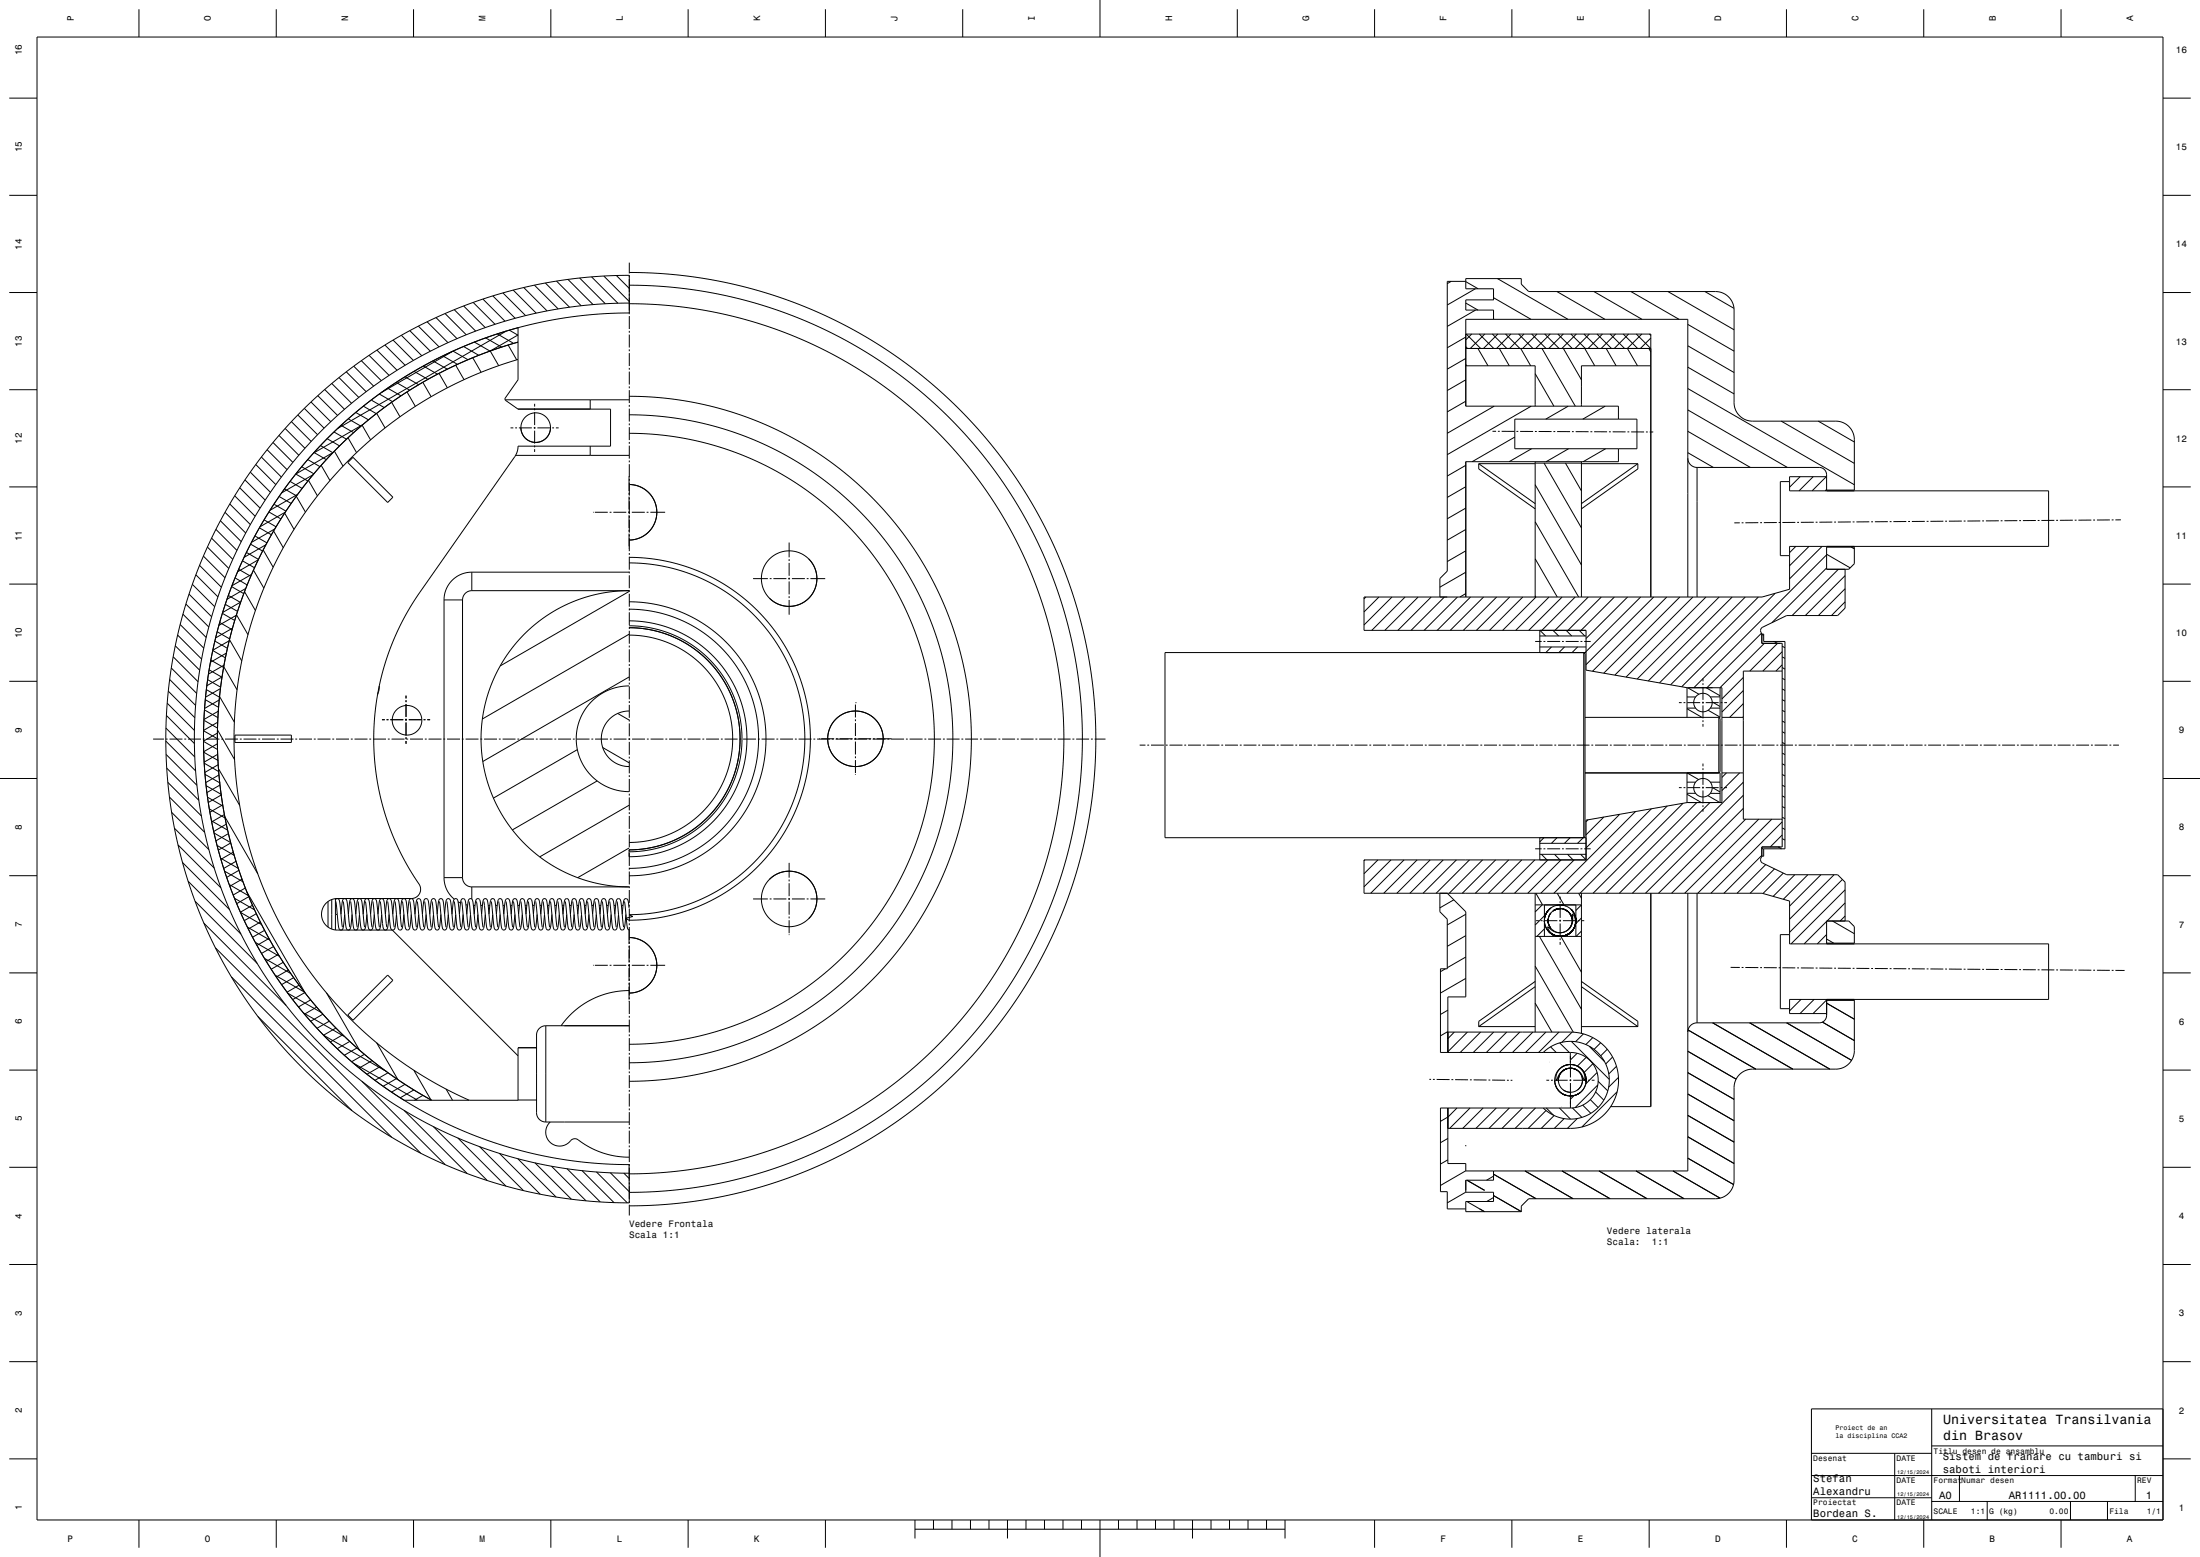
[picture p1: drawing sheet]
<svg xmlns="http://www.w3.org/2000/svg" width="1189mm" height="841mm" viewBox="0 0 1189 841" stroke-linecap="round" stroke-linejoin="round" font-family="sans-serif">
<g fill="none" stroke="#000" stroke-width=".54">
<path d="M75 5v15M149 5v15M223 5v15M298 5v15M372 5v15M446 5v15M520 5v15M595 0v20M669 5v15M743 5v15M817 5v15M891 5v15"/>
<path d="M965 5v15M1040 5v15M1114 5v15M20 20h1149v801h-1149zM5 53h15M1169 53h15M5 106h15M1169 106h15M5 158h15M266 160l12 12M272 158l12 12M277 157l13 12"/>
<path d="M283 155l13 13M289 154l13 13M295 153l13 13M301 152l13 13M307 151l14 14M313 150l14 14M320 150l14 14M326 149l14 14M333 149l7 7M340 154l23 1 25 4 23 6 23 8 21 10 21 12 20 15 17 15 16 18 14 19 13 21 10 22 8 23 6 23 4 23 1 24-1 24-4 24-5 24-8 22-11 22-12 21-15 20-16 17-18 17-19 14-21 12-21 10-23 8-23 6-25 4-23 1M340 149h.1M340 149l-25 1-24 4-24 6-24 8-22 11-20 12-19 14-19 17-16 18-15 20-13 21-10 22-9 24-6 24-3 23-1 24 1 25 3 24 6 23 8 24 11 23 12 20 15 20 16 19 19 16 19 15 21 13 23 11 24 8 24 6 24 4 24 1"/>
<path d="M340 147l24 1 25 4 25 6 22 8 23 11 21 12 19 15 19 17 16 17 15 20 13 21 11 23 8 24 6 23 4 24 1 25-1 25-3 24-6 24-8 23-11 24-13 20-15 21-16 18-18 16-20 15-21 13-23 11-23 8-25 7-24 3-25 1M340 149v15M340 142v6M340 149v1M340 151v7M340 159v1M784 152l-2 1M792 152l7 4M792 152h-10v156l-4 4v10M797 156l-15 9M809 150l38 22M841 157l26 15"/>
<path d="M861 157l26 15M881 157l26 15M901 157l36 21M921 157l16 10M1169 158h15M221 179l12 11M226 176l11 11M231 174l11 11M236 172l11 11M241 169l11 12M246 167l11 12M251 165l11 12"/>
<path d="M256 163l12 12M261 162l12 11M274 179l-91 52M275 178l5 3M340 169l-22 1-23 3-22 6-22 8-20 10-19 11-19 14-16 15-15 17-14 18-11 19-10 21-7 21-6 22-3 22-1 23 1 21 3 23 6 21 7 21 10 21 11 19 13 18 15 16 16 15 17 13 18 12 19 9 24 9 22 6 24 4 24 1v5M340 164l22 1 24 4 22 5 22 8 20 9 21 13 18 13 17 16 15 16 14 19 12 20 10 21 7 20 6 23 4 23 1 23-1 23-3 23-6 23-8 22-10 21-12 20-13 18-16 17-17 16-18 13-20 12-21 10-22 8-22 6-23 3-23 1M340 164l-23 1-23 3-23 6-21 8-20 9-20 12-19 14-17 15-16 17-13 19-12 19-10 21-7 21-6 22-4 23-1 24 1 23 3 23 6 22 8 22 10 21 11 20 14 19 16 17 17 15 18 14 20 12 21 10 21 7 23 6 22 3 24 2M340 164v5M340 161v7M340 169v1M340 171v7M340 179v1"/>
<path d="M792 164l7 3M797 167l-15 9M807 162h.1M807 161l20 11M807 172v-5h-15v-5h15v-6h-15v-6h30v3l4 4h101l5 2 3 3 2 4v52l1 3 2 3 3 3h3l47 1 5 1 3 4 1 4v28h-15M912 175l25 15M191 198l11 11M195 195l11 11M199 192l11 11M204 189l11 11M208 186l11 11M212 184l11 11"/>
<path d="M217 181l11 11M229 198l7 4M234 195l8 4M239 192l8 5M246 197l5 8M250 187l9 5M253 194l-8-4-39 22M255 193l5 8M256 185l9 5M262 182l9 5M269 180l8 5M275 186l4 8"/>
<path d="M280 185l-16 5-15 6-15 8-14 8-13 9-12 10-13 11-11 12-10 13-9 14-9 14-7 15-6 15-5 15-3 17-3 16-1 16v17l1 17 2 16 3 15 5 17 6 15 7 16 9 14 9 14 10 13 11 12 12 11 13 11 13 9 14 8M280 194l-15 5-16 7-14 7-14 9-13 9-12 11-12 11-11 12-10 14-8 14-8 14-6 15-5 16-4 15-3 15-2 17-1 17 1 16 2 16 4 16 4 16 6 15 7 15 7 14 9 13 10 13 11 12 12 11 13 11 13 9 14 8 15 7M280 181l-15 9 5 8M340 181v7M340 189v1M340 191v7M340 199v1M792 187l1 1M792 194l-10 5M792 182l-10 6M792 197l1 1M792 180h100v142"/>
<path d="M792 198h38v21M792 180l8 8M795 180l-3 4M799 188l5 10M800 180l7 8M802 180l-7 8M807 180l7 8M810 180l-8 8M810 188l6 10M814 180l7 8M817 180l-8 8M821 180l7 8"/>
<path d="M822 188l5 10M824 180l-8 8M828 180l8 8M831 180l-8 8M833 188l18 31M835 180l8 8M838 180l-8 8M842 180l8 8M845 180l-8 8M845 188l10 17M849 180l8 8M852 180l-8 8"/>
<path d="M856 180l8 8M856 188l6 10M859 180l-8 8M863 180l8 8M866 180l-8 8M868 188l5 10M870 180l8 8M873 180l-8 8M877 180l8 8M880 188l5 10M880 180l-8 8M884 180l8 8h-100"/>
<path d="M887 180l-8 8M891 188l1 2M891 180l1 1M892 183l-5 5M892 198h-37v21M912 187l25 14M912 198l25 15M5 211h15M168 217l11 11M172 214l10 10M176 210l10 11M179 207l11 11"/>
<path d="M183 204l11 11M187 201l11 11M196 219l7 4M201 216l7 4M205 213l7 4M210 210l7 4M212 217l4 8M214 207l7 4M219 204l7 4M220 212l4 7M224 201l7 4M229 206l4 8"/>
<path d="M237 202l5 7M273 216h67M289 218v2M319 216v5M340 214l17 1 19 3 18 4 17 6 16 8 16 9 15 11 13 12 12 13 10 15 10 15 8 17 6 17 4 18 3 17 1 18-1 18-2 19-5 17-6 18-8 17-9 15-11 15-12 13-14 12-14 11-16 9-16 8-18 6-17 5-19 2-17 1M340 201v7M340 209v1M340 211v7M340 219v1M792 217l-10 5M792 205l-10 6M808 219l-26 15"/>
<path d="M828 219l-46 27M830 202l10 17M848 219l-13 7M868 219l-13 7M912 210l90 52M1169 211h15M148 239l10 11M151 235l11 11M154 231l11 11M158 228l10 10M161 224l11 11M164 221l11 10"/>
<path d="M177 237l7 4M181 233l6 4M184 230l7 4M188 236l5 8M188 226l7 4M192 223l7 4M196 230l4 8M196 229l-27 16M204 223l4 8M276 231h1M278 231h1M280 231h7"/>
<path d="M288 231h1M289 221v1M289 223v7M289 231v1M289 233v7M290 231h7M298 231l-1 3-2 3-2 1-3 1-3-1-3-1-2-3v-3M298 231h1M300 231h2M340 224l16 1 18 2 16 4 17 6 16 8 14 8 13 10 13 12 12 12 10 14 9 15 7 15 6 17 4 16 3 17 1 17-1 17-2 17-4 17-6 16-7 15-9 15-10 14-12 13-12 12-14 10-15 9-16 8-16 5-17 5-17 2-17 1M340 234l15 1 17 2 16 4 15 6 15 7 13 8 13 9 12 11 11 12 10 13 8 14 7 15 6 15 4 16 2 15 1 17-1 16-2 16-4 16-5 14-7 15-9 14-9 13-11 12-12 11-13 10-14 8-14 7-16 6-15 4-16 2-17 1M340 221v7"/>
<path d="M340 229v1M340 231v7M340 239v1M807 233h2M810 233h1M812 233h7M819 236l-23 13M819 226h66v16h-66zM820 233h1M822 233h7M830 233h1M832 233h7"/>
<path d="M840 233h1M842 233h7M850 233h1M852 233h7M860 233h1M862 233h7M870 233h1M872 233h7M875 226v-7h-83v-47h120v150M880 233h1M882 233h7M890 233h1"/>
<path d="M892 233h2M912 221l54 31M912 233l34 19M963 227l39 23M983 227l19 12M132 259l11 11M135 255l11 11M138 251l11 11M141 247l11 11M144 243l11 11M160 256l6 4M163 252l7 4"/>
<path d="M166 248l7 4M167 259l5 9M169 256l-17 10M170 244l6 4M173 241l7 4M174 251l4 9M180 244l-20 12M181 244l4 8M191 247l21 22-2 2-22-21zM279 246h61M289 241v1M289 243v1"/>
<path d="M319 241v5M340 257v8M340 241v7M340 249v1M340 251v7M340 259v1M792 251l-10 6M799 250v3l31 22M799 250h31M799 250l31 22M828 242l-12 7M830 249v73"/>
<path d="M830 250h25M834 250l21 35M846 250l9 15M848 242l-12 7M855 249v73M855 250h30M868 242l-12 7M875 242v7h-83v73M885 250v3l-30 22M885 250l-30 22M912 247l2 4 3 1M912 245l14 7"/>
<path d="M917 252l67 1 2 1 1 1v10M917 252v70M973 257l-6 6M980 257l-8 8M987 257l-8 8M987 257h-20v8h140v30h-140v23l-15 4h-215v18h120v22l55 9M5 263h15M122 277l11 11M124 272l11 11M127 268l11 11M130 263l11 11M145 277l7 3"/>
<path d="M148 272l7 4M151 268l6 4M154 264l6 4M154 277l5 9M154 277l-13 8M157 260l6 4M160 268l5 9M161 267l-15 9M320 277h1M321 277h7M329 277h1M331 277h7"/>
<path d="M339 277h1M340 262l5 1 5 3 4 5 1 6-1 5-3 5-5 4-6 1M340 266v1M340 268v7M340 276v1M340 278v7M340 261v7M340 269v1M340 271v7M340 279v1M341 277h7M349 277h1"/>
<path d="M351 277h8M792 274l-10 6M792 263l-10 6M830 262l25 43M967 260h-5v40h5M987 264l-1 1M1169 263h15M112 295l12 12M114 291l12 11M117 286l11 11M119 281l11 12M133 298l7 4"/>
<path d="M135 294l7 4M138 290l6 3M140 285l7 4M142 297l6 9M143 281l6 4M144 294l-12 7M148 287l5 9M149 286l-13 7M340 286v1M340 288v7M340 296h.1M340 281v7"/>
<path d="M340 289v1M340 291v7M340 299v1M426 293v8M792 298l-10 5M792 286l-10 6M830 282l23 40M940 282h-3M942 282h-1M950 282h-7M952 282h-1M960 282h-7"/>
<path d="M962 282h-1M970 282h-7M971 295l-4 4M972 282h-1M978 295l-11 11M980 282h-7M982 282h-1M985 295l-18 18M987 300l-72 71M987 299l13 8M987 295v12h12l3-3v-8h-15M990 282h-7"/>
<path d="M992 282h-1M1000 282h-7M1001 296h1M1002 282h-1M1010 282h-7M1012 282h-1M1020 282h-7M1022 282h-1M1030 282h-7M1032 282h-1M1040 282h-7M1042 282h-1"/>
<path d="M1050 282h-7M1052 282h-1M1060 281l-7 1M1062 281h-1M1070 281h-7M1072 281h-1M1080 281h-7M1082 281h-1M1090 281h-7M1092 281h-1M1100 281h-7M1102 281h-1"/>
<path d="M1110 281h-7M1112 281h-1M1120 281h-7M1122 281h-1M1130 281h-7M1132 281h-1M1140 281h-7M1142 281h-1M1146 281h-3M5 315h15M104 316l12 12M106 310l12 12"/>
<path d="M108 305l12 12M110 300l12 12M125 317l7 4M127 312l7 4M129 308l6 3M131 303l7 4M132 320l6 10M133 318l-10 6M136 310l-11 6M137 308l6 10M140 302l-12 7M255 319h85l-16 2-7 2-8 2-7 4-7 4-12 9-9 12-8 14-4 15-2 16 1 15 5 16 3 7 5 7 10 12 11 9 7 5 7 3 16 5 15 1"/>
<path d="M255 309l-6 1-5 3-3 5-1 6M255 319l-4 2-1 3M255 309h85M255 309v10M340 301h9l10 2 9 2 10 4 8 4 9 5 7 5 7 7 7 7 5 7 5 9 4 8 4 10 2 9 2 10v9v9l-2 10-2 9-3 9-5 9-5 9-5 7-6 7-7 6-8 6-8 5-9 4-9 4-9 2-10 2h-10l-2-1 4-1-2-1h10l11-2 10-3 10-4 8-5 7-4 13-11 6-7 5-7 4-8 4-8 3-9 2-9 2-9v-9l-1-10-1-9-2-9-3-9-4-8-5-8-6-7-6-7-6-6-8-6-8-4-8-5-9-3-9-2-10-1-9-1M340 319l-70 41M340 301v7M340 309v1M340 311v7M340 319v1M407 313h8M416 313h1"/>
<path d="M418 313h7M426 313h1M426 302v1M426 304v7M426 312v1M426 314v7M428 313h7M436 313h1M437 302l3 5 1 6-1 5-3 5-5 3-6 2-5-2-5-3M438 313h8M792 309l-14 8M830 302l12 20"/>
<path d="M987 307l-29 29M994 307l-25 25M997 307v21l-4 4h-27l-14 7v2v1M997 318l-14 14M997 311l-21 21M1169 315h15M97 337l13 13M99 332l12 12M100 326l13 13M102 321l12 12M119 336l6 4M120 331l7 4"/>
<path d="M122 326l6 4M124 322l6 3M126 339l-9 6M128 332l-10 6M128 332l6 11M130 325l-10 6M240 324v150M240 324h10M250 324v150M340 325l14 1 14 4 13 7 11 9 9 12 7 13 5 13 1 15-1 14-4 14-7 12-9 12-12 10-13 6-13 5-15 1M340 329l13 1 14 4 12 7 10 9 9 10 7 12 4 13 1 14-1 13-4 14-7 12-8 10-11 9-12 7-13 4-14 1M340 335l12 1 12 4 11 6 10 8 8 9 6 11 3 12 2 13-2 12-3 12-6 11-8 10-9 8-11 6-12 3-13 2v-4l12-1 12-4 10-6 10-8 7-9 5-10 3-11 1-11-1-12-4-11-5-11-8-8-9-8-10-5-11-4-12-1"/>
<path d="M340 338l12 1 11 4 11 5 9 8 8 9 5 11 4 11 1 12-1 11-4 12-5 11-8 9-9 8-10 5-12 4-12 1M340 321v7M340 329v1M340 331v7M340 339v1M426 322v1M426 324v8M738 322l-1 1M745 322l-8 9M752 322l-15 16M759 322l-18 18M766 322l-18 18"/>
<path d="M774 322l-19 18M781 322l-18 18M788 322l-18 18M792 321l-3 1M795 322l-18 18M802 322l-18 18M809 322l-18 18M816 322l-18 18M823 322l-18 18M830 322h.1M830 322l-18 18M837 322l-18 18"/>
<path d="M844 322l-18 18M851 322l-18 18M858 322l-18 18M865 322l-18 18M873 322l-19 18M880 322l-23 23M887 322l-30 30M894 322l-37 37M901 322l-40 41M908 322l-41 42M915 322l-42 43M922 322l-43 44"/>
<path d="M929 322l-44 45M936 322l-45 46M943 322l-46 47M950 322l-47 48M959 320l-50 51M997 325l-7 7M94 355l13 13M95 349l13 13M96 343l13 13M114 357l7 4M115 351l7 4M116 346l7 4"/>
<path d="M118 341l6 4M121 359l-8 5M122 353l-8 5M124 346l-9 5M124 345l7 12M340 343l11 1 10 3 10 6 8 6 7 9 6 9 3 11 1 11-1 10-3 11-5 10-7 9-9 6-9 6-11 3-11 1M340 343l-79 45M340 341v7M340 349v1M340 351v7M340 359v1M830 346h3"/>
<path d="M832 349h25M832 344h25M834 346h1M835 344l-3-4v12M836 346h7M838 349l-3 3M839 340l3 4M844 346h1M846 349l-3 3M846 346h7M846 340l3 4M853 349l-3 3"/>
<path d="M854 340l2 4M854 346h1M856 352l1 1v99h-1zM856 346h4M857 352h-227v100h227M952 342l-30 29M952 343h1M952 342v5h11v110h-11v5M952 342h1v4h12v112h-12v4h-1M954 347l-24 24v16M959 346l2 1-15 15M963 359l-3 3"/>
<path d="M963 352l-10 10M963 349l2 1M963 355l2 1M5 368h15M90 380l15 15M91 373l14 15M92 367l14 14M93 361l13 14M111 378l7 4M112 372l7 5M112 367l7 4M113 362l7 4"/>
<path d="M118 378l-7 5M119 376l8 14M119 372l-8 5M120 366l-8 4M121 360l7 13M204 374h.1M204 374v1M205 371l-1 3M219 376v1M219 378v1M340 370l-5 1-6 2-5 2-4 4-4 4-2 5-2 6-1 5 1 6 1 5 3 5 4 4 4 4 5 2 5 2 6 1M340 366l-79 45"/>
<path d="M340 361v7M340 369v1M340 371v7M340 379v1M462 380h.1M907 380h2M910 380h1M912 380h7M912 371l6 4M916 376h-4M920 380h1M920 367v1"/>
<path d="M920 369v1M920 371v7M920 379v1M922 380h7M922 371l8 5M925 379l5 3M930 376h-6M930 380h1M932 380h1M942 373l-11 12M942 366l-11 12M963 361h2"/>
<path d="M963 366l2 1M963 372l2 1M963 378l2 1M963 362h-21v80h21M1169 368h15M83 399h6M90 399h1M90 393l15 16M90 386l15 16M92 399h7M100 399h1M102 399h7"/>
<path d="M110 399h1M110 395l8 4M110 389l8 4M111 384l7 4M112 399h7M118 396l-8 4M118 394l9 16M118 390l-8 5M118 384l-8 5M120 399h1M122 399h7M127 397h30v4h-30z"/>
<path d="M130 399h1M132 399h7M140 399h1M142 399h7M150 399h1M152 399h7M160 399h1M162 399h7M170 399h1M172 399h7M180 399h1M182 399h7"/>
<path d="M190 399h1M192 399h7M200 399h1M202 399h7M206 389h2M209 389h1M210 399h1M211 389h7M212 399h7M219 389h1M219 380v7M219 388v1"/>
<path d="M219 390v7M219 398v1M220 399h1M221 389h7M222 399h7M229 389h1M230 399h1M231 389h1M232 399h7M240 399h1M242 399h7M250 399h1"/>
<path d="M252 399h7M260 399h1M262 399h7M270 399h1M272 399h7M280 399h1M282 399h7M290 399h1M292 399h7M300 399h1M302 399h7M310 399h1"/>
<path d="M312 399h7M320 399h1M322 399h7M330 399h1M332 399h7M334 385l6 4M340 399h1M340 384l-6 1-4 3-4 5-1 6 1 6 3 5 5 3 6 1M340 381v7M340 389v1M340 391v7M340 399v1"/>
<path d="M342 399h7M350 399h1M352 399h7M360 399h1M362 399h7M370 399h1M372 399h7M380 399h1M382 399h7M390 399h1M392 399h7M400 399h1"/>
<path d="M402 399h7M410 399h1M412 399h7M420 399h1M422 399h7M430 399h1M432 399h7M440 399h1M442 399h7M443 399h.1M444 399h7M450 399h1"/>
<path d="M452 399h7M452 399h1M454 399h7M460 399h1M462 399h7M462 399h1M462 381v7M462 389v1M462 391v7M462 399v1M464 399h7M470 399h1"/>
<path d="M472 399h7M472 399h1M474 399h8M480 399h1M482 399h7M490 399h1M492 399h7M500 399h1M502 399h7M510 399h1M512 399h7M520 399h1"/>
<path d="M522 399h7M530 399h1M532 399h7M540 399h1M542 399h7M550 399h1M552 399h7M560 399h1M562 399h7M570 399h1M572 399h7M580 399h1"/>
<path d="M582 399h7M590 399h1M592 399h5M857 387h73M912 383l8 4M912 387v-16h19v62h-19l-55 10v21M912 382h4M920 381v7M920 389v1M920 391v2M923 384l7 3M924 382h6"/>
<path d="M929 387l1 1v29h-1zM931 387h11M942 380l-7 7M942 387h.1M963 395l2 1M963 384l2 1M963 389l2 1M90 400l16 16M90 408l16 16M90 415l17 17M110 406l8 5M110 401l8 4"/>
<path d="M110 412l8 5M111 418l8 5M118 402l-8 4M118 407l-8 5M118 413l-7 4M118 415l12 20M118 419l-7 4M219 400v2M312 405l-45 26M326 404l14 8M340 401v7M340 409v1"/>
<path d="M340 411v7M340 419v1M462 401v7M462 409v1M462 411v7M462 418v1M616 402h3M620 402h1M622 402h7M630 402h1M632 402h7M640 402h1"/>
<path d="M642 402h7M650 402h1M652 402h7M660 402h1M662 402h7M670 402h1M672 402h7M680 402h1M682 402h7M690 402h1M692 402h7M700 402h1"/>
<path d="M702 402h7M710 402h1M712 402h7M720 402h1M722 402h7M730 402h1M732 402h7M740 402h1M742 402h7M750 402h1M752 402h7M760 402h1"/>
<path d="M762 402h7M770 402h1M772 402h7M780 402h1M782 402h7M790 402h1M792 402h7M800 402h1M802 402h7M810 402h1M812 402h7M820 402h1"/>
<path d="M822 402h7M830 402h1M832 402h7M840 402h1M842 402h7M850 402h1M852 402h7M857 417h73v16M860 402h1M862 402h7M870 402h1M872 402h7"/>
<path d="M880 402h1M882 402h7M890 402h1M892 402h7M900 402h1M902 402h7M910 402h1M912 402h7M920 402h1M920 412v2M920 415v1M920 417v7"/>
<path d="M922 402h7M930 402h1M931 417h11M932 402h7M933 417l-2 3M940 402h1M940 417l-9 10M942 402h7M950 402h1M952 402h7M960 402h1M962 402h7"/>
<path d="M963 401l2 1M963 407l2 1M963 413h2M963 418l2 1M970 402h1M972 402h7M980 402h1M982 402h7M990 402h1M992 402h7M1000 402h1M1002 402h7"/>
<path d="M1010 402h1M1012 402h7M1020 402h1M1022 402h7M1030 402h1M1032 402h7M1040 402h1M1042 402h7M1050 402h1M1052 402h7M1060 402h1M1062 402h7"/>
<path d="M1070 402h1M1072 402h7M1080 402h1M1082 402h7M1090 402h1M1092 402h7M1100 402h1M1102 402h7M1110 402h1M1112 402h7M1120 402h1M1122 402h7"/>
<path d="M1130 402h1M1132 402h7M1140 402h1M1142 402h3M0 421h20M91 423l18 18M92 431l19 19M93 439l20 20M112 424l8 5M112 431l8 4M113 437l9 5M119 424l-7 4"/>
<path d="M120 429l-7 4M120 435l-7 4M121 440l-7 4M323 422l-46 26M340 435l-48 28M340 421v7M340 429v1M340 431v7M340 439v1M875 440l-18 18M884 438l-44 44M892 437l-45 45"/>
<path d="M901 435l-47 47M907 425h2M910 434l-49 48M910 425h1M912 429l8 4M912 422h4M912 428l4 1M912 425h7M917 433l-49 49M918 421l-6-4v16M920 425h1M920 425v1"/>
<path d="M920 427v7M920 435v1M920 437v1M922 425h7M923 430l6 3M924 433l-49 49M924 429h6M924 422h6M926 426l4 2M930 425h1M932 425h1M942 437l-46 45"/>
<path d="M942 430l-53 52M942 423l-60 59M963 424l2 1M963 430l2 1M963 436h2M1169 421h20M94 447l22 22M96 456l23 24M114 443l9 5M116 450l9 5M118 457l8 5M121 441l18 31"/>
<path d="M122 445l-6 4M123 450l-6 4M125 455l-7 4M340 458l-28 16M340 441v7M340 449v1M340 451v7M340 459v1M830 458h3M832 452v12M832 456h25M834 458h1"/>
<path d="M834 452l-2 3M836 458h7M841 452l-3 4M844 458h1M846 458h7M849 452l-3 4M854 458h1M856 452l-3 4M856 458h4M858 443l-1 1M867 441l-10 10M943 442l-40 40"/>
<path d="M950 442l-39 40M952 458l1 1M958 442l-40 40M961 457l2 1M963 453l2 1M963 447l2 1M963 444l-38 38M963 451l-6 6M963 441l2 1M5 473h15M99 466l25 25M102 476l28 29"/>
<path d="M119 464l10 5M122 471l9 5M124 478l10 6M126 460l-7 4M128 465l-7 4M129 470l-6 4M131 475l-7 4M133 480l-7 3M240 474l1 7 5 5M240 474h10M250 474l1 4 4 1M255 479v7"/>
<path d="M255 479h85M340 461v7M340 469v1M340 471v7M340 479v1M416 475l5-3 6-1 5 1 5 3 3 5 1 6-1 5-3 5M426 466v8M426 475v1M426 477v7M738 464l-1 1M745 464l-8 8M752 464l-15 15"/>
<path d="M759 464l-18 18M766 464l-18 18M773 464l-18 18M780 464l-18 18M787 464l-18 18M794 464l-18 18M801 464l-18 18M808 464l-18 18M815 464l-18 18M822 464l-18 18M830 464l-19 18M832 461h25"/>
<path d="M833 461l3 3M837 464l-18 18M840 461l3 3M844 464l-18 18M847 461l3 3M851 464l-18 18M854 461l3 3M857 464h-120v18h215l15 5v23h140v30h-140v7h20M952 462v2v2l14 6h27l4 4v21M952 462l-20 20M954 467l-15 15M959 469l-13 13"/>
<path d="M964 472l-11 11M970 472l-12 12M977 472l-13 14M984 472l-17 17M991 472l-24 25M996 475l-29 29M1169 473h15M105 487l34 33M110 499l45 44M127 485l11 6M133 482l32 55M134 484l-6 4"/>
<path d="M136 489l-6 4 11 6M139 494l-7 3M141 498l-7 4M177 487v14M179 486v16M181 486a1.2 1.2 0 0 1 2-1 1.2 1.2 0 0 1 1 2v7M181 494h1M181 485v17M181 487l1 7M182 494h.1M182 494l1 7a1.3 1.3 0 0 0 1 1 1.3 1.3 0 0 0 2-1v-7M184 494l1 7"/>
<path d="M184 494l1-7a1.3 1.3 0 0 1 1-2 1.4 1.4 0 0 1 2 2v7M184 494h.1M185 487l1 7M186 494h.1M186 494l1 7a1.2 1.2 0 0 0 1 1 1.2 1.2 0 0 0 1-1l1-7M188 494l1 7M188 494l1-7a1.2 1.2 0 0 1 1-2 1.2 1.2 0 0 1 1 1l1 8M188 494h.1M189 487l1 7M190 494h.1M190 494l1 7a1.3 1.3 0 0 0 1 1 1.3 1.3 0 0 0 2-1v-7M192 494l1 7"/>
<path d="M192 494l1-7a1.2 1.2 0 0 1 1-2 1.2 1.2 0 0 1 1 2l1 7M192 494h.1M193 487l1 7M194 494h.1M194 494l1 7a1.3 1.3 0 0 0 1 1 1.3 1.3 0 0 0 2-1v-7M196 494l1 7M196 494l1-7a1.2 1.2 0 0 1 1-2 1.4 1.4 0 0 1 2 2v7M196 494h.1M197 487l1 7M198 494h.1M198 494l1 7a1.2 1.2 0 0 0 1 1 1.2 1.2 0 0 0 1-1l1-7M200 494l1 7"/>
<path d="M200 494l1-7a1.4 1.4 0 0 1 2-2 1.3 1.3 0 0 1 1 2v7M200 494h.1M201 487l1 7M202 494h.1M202 494l1 7a1.2 1.2 0 0 0 1 1 1.2 1.2 0 0 0 1-1l1-7M204 494l1 7M204 494l1-7a1.2 1.2 0 0 1 1-2 1.2 1.2 0 0 1 1 2l1 7M204 494h.1M205 487l1 7M206 494h.1M206 494l1 7a1.2 1.2 0 0 0 1 1 1.2 1.2 0 0 0 1-1l1-7M208 494l1 7"/>
<path d="M208 494l1-7a1.3 1.3 0 0 1 1-2 1.4 1.4 0 0 1 2 2v7M208 494h.1M209 487l1 7M210 494h.1M210 494l1 7a1.3 1.3 0 0 0 1 1 1.3 1.3 0 0 0 2-1v-7M212 494l1 7M212 494l1-7a1.3 1.3 0 0 1 1-2 1.4 1.4 0 0 1 2 2v7M212 494h.1M213 487l1 7M214 494h.1M214 494l1 7a1.2 1.2 0 0 0 1 1 1.2 1.2 0 0 0 1-1l1-7M216 494l1 7"/>
<path d="M216 494l1-7a1.4 1.4 0 0 1 2-2 1.3 1.3 0 0 1 1 2v7M216 494h.1M217 487l1 7M218 494h.1M218 494l1 7a1.2 1.2 0 0 0 1 1 1.2 1.2 0 0 0 2-1v-7M220 494l1 7M220 494h.1M221 487l1 7M222 494h.1M222 494l1 7a1.2 1.2 0 0 0 1 1 1.2 1.2 0 0 0 2-1v-7M222 485h3l1-2 1-2v-2l-10-18-8-17-4-18-3-19v-16l2-16 4-16 6-16 5-10 5-9 54-77 1-3 1-3h50v-20h-50l-7-5v-1l7-10v-28l-18 6-18 7-16 8-17 10-16 12-14 12-13 14-12 15-11 16-10 17-8 17-6 18-5 19-4 18-2 19v19l2 23 4 23 6 23 9 22 11 21 12 19 16 19 16 16 15 13 17 11h62v-28h10M222 485l-41 1-3 1-3 2-1 3v4l2 4 5 2h31l68 68"/>
<path d="M222 485v1l-1 1-1 7M222 485l1 2 1 7M224 494l1 7M224 494l1-7a1.2 1.2 0 0 1 1-2 1.4 1.4 0 0 1 2 2v7M224 494h.1M225 487l1 7M226 494h.1M226 494l1 7a1.3 1.3 0 0 0 1 1 1.3 1.3 0 0 0 2-1v-7M228 494l1 7M228 494l1-7a1.3 1.3 0 0 1 1-2 1.4 1.4 0 0 1 2 2v7M228 494h.1M229 487l1 7"/>
<path d="M230 494h.1M230 494l1 7a1.3 1.3 0 0 0 1 1 1.3 1.3 0 0 0 2-1v-7M232 494l1 7M232 494l1-7a1.2 1.2 0 0 1 1-2 1.2 1.2 0 0 1 1 2l1 7M232 494h.1M233 487l1 7M234 494h.1M236 494h.1M236 494l1 7M236 494l1-7a1.3 1.3 0 0 1 1-2 1.4 1.4 0 0 1 2 2v7M237 487l1 7M238 494v7a1.3 1.3 0 0 1-2 1 1.3 1.3 0 0 1-1-1l-1-7"/>
<path d="M238 494h.1M238 494l1 7a1.3 1.3 0 0 0 1 1 1.3 1.3 0 0 0 2-1v-7M240 494l1 7M240 494l1-7a1.2 1.2 0 0 1 1-2 1.2 1.2 0 0 1 1 2l1 7M240 494h.1M241 487l1 7M242 494h.1M242 494l1 7a1.2 1.2 0 0 0 1 1 1.2 1.2 0 0 0 1-1l1-7M244 494l1 7M244 494l1-7a1.3 1.3 0 0 1 1-2 1.4 1.4 0 0 1 2 2v7M244 494h.1M245 487l1 7"/>
<path d="M246 494h.1M246 494l1 7a1.2 1.2 0 0 0 1 1 1.2 1.2 0 0 0 1-1l1-7M248 487l1 1M248 494l1 7M248 494l1-7a1.3 1.3 0 0 1 1-2 1.4 1.4 0 0 1 2 2v7M248 494h.1M249 487l1 7M250 494h.1M250 494l1 7a1.3 1.3 0 0 0 1 1 1.3 1.3 0 0 0 2-1v-7M252 489h1M252 494l1 7M252 494l1-7a1.2 1.2 0 0 1 1-2 1.2 1.2 0 0 1 1 2l1 7"/>
<path d="M252 494h.1M253 487l1 7M254 494h.1M254 494l1 7a1.3 1.3 0 0 0 1 1 1.3 1.3 0 0 0 2-1v-7M256 489h1M256 494l1 7M256 494l1-7a1.2 1.2 0 0 1 1-2 1.2 1.2 0 0 1 1 2l1 7M256 494h.1M257 487l1 7M258 494h.1M258 494l1 7a1.2 1.2 0 0 0 1 1 1.2 1.2 0 0 0 2-1v-7M260 489h1"/>
<path d="M260 494l1 7M260 494l1-7a1.2 1.2 0 0 1 1-2 1.2 1.2 0 0 1 1 2l1 7M260 494h.1M261 487l1 7M262 494h.1M262 494l1 7a1.3 1.3 0 0 0 2 1 1.3 1.3 0 0 0 1-1v-7M264 489h1M264 494l1 7M264 494l1-7a1.2 1.2 0 0 1 1-2 1.2 1.2 0 0 1 1 2l1 7M264 494h.1M265 487l1 7M266 494h.1"/>
<path d="M266 494l1 7a1.3 1.3 0 0 0 1 1 1.3 1.3 0 0 0 2-1v-7M268 489h1M268 494l1 7M268 494l1-7a1.2 1.2 0 0 1 1-2 1.4 1.4 0 0 1 2 2v7M268 494h.1M269 487l1 7M270 494h.1M270 494l1 7a1.2 1.2 0 0 0 1 1 1.2 1.2 0 0 0 1-1l1-7M272 489h1M272 494l1 7M272 494l1-7a1.3 1.3 0 0 1 1-2 1.4 1.4 0 0 1 2 2v7M272 494h.1"/>
<path d="M273 487l1 7M274 494h.1M274 494l1 7a1.2 1.2 0 0 0 1 1 1.2 1.2 0 0 0 1-1l1-7M276 489h1M276 494l1 7M276 494l1-7a1.4 1.4 0 0 1 2-2 1.3 1.3 0 0 1 1 2v7M276 494h.1M277 487l1 7M278 494h.1M278 494l1 7a1.2 1.2 0 0 0 1 1 1.2 1.2 0 0 0 1-1l1-7M280 489h1M280 494l1 7"/>
<path d="M280 494l1-7a1.4 1.4 0 0 1 2-2 1.3 1.3 0 0 1 1 2v7M280 494h.1M281 487l1 7M282 494h.1M282 494l1 7a1.3 1.3 0 0 0 1 1 1.3 1.3 0 0 0 2-1v-7M284 489h1M284 494l1 7M284 494l1-7a1.2 1.2 0 0 1 1-2 1.2 1.2 0 0 1 1 2l1 7M284 494h.1M285 487l1 7M286 494h.1M286 494l1 7a1.2 1.2 0 0 0 1 1 1.2 1.2 0 0 0 1-1l1-7"/>
<path d="M288 489h1M288 494l1 7M288 494l1-7a1.4 1.4 0 0 1 2-2 1.3 1.3 0 0 1 1 2v7M288 494h.1M289 487l1 7M290 494h.1M290 494l1 7a1.2 1.2 0 0 0 1 1 1.2 1.2 0 0 0 1-1l1-7M292 489h1M292 494l1 7M292 494l1-7a1.4 1.4 0 0 1 2-2 1.3 1.3 0 0 1 1 2v7M292 494h.1M293 487l1 7"/>
<path d="M294 494h.1M294 494l1 7a1.2 1.2 0 0 0 1 1 1.2 1.2 0 0 0 2-1v-7M296 489h1M296 494l1 7M296 494l1-7a1.4 1.4 0 0 1 2-2 1.3 1.3 0 0 1 1 2v7M296 494h.1M297 487l1 7M298 494h.1M298 494l1 7a1.3 1.3 0 0 0 1 1 1.3 1.3 0 0 0 2-1v-7M300 489h1M300 494l1 7M300 494l1-7a1.2 1.2 0 0 1 1-2 1.2 1.2 0 0 1 1 2l1 7"/>
<path d="M300 494h.1M301 487l1 7M302 494h.1M302 494l1 7a1.2 1.2 0 0 0 1 1 1.2 1.2 0 0 0 1-1l1-7M304 489h1M304 494l1 7M304 494l1-7a1.3 1.3 0 0 1 1-2 1.4 1.4 0 0 1 2 2v7M304 494h.1M305 487l1 7M306 494h.1M306 494l1 7a1.2 1.2 0 0 0 1 1 1.2 1.2 0 0 0 1-1l1-7M308 489h1"/>
<path d="M308 494l1 7M308 494l1-7a1.2 1.2 0 0 1 1-2 1.2 1.2 0 0 1 1 1l1 8M308 494h.1M309 487l1 7M310 494h.1M310 494l1 7a1.2 1.2 0 0 0 1 1 1.2 1.2 0 0 0 1-1l1-7M312 489h1M312 494l1 7M312 494l1-7a1.2 1.2 0 0 1 1-2 1.2 1.2 0 0 1 1 2l1 7M312 494h.1M313 487l1 7M314 494h.1"/>
<path d="M314 494l1 7a1.2 1.2 0 0 0 1 1 1.2 1.2 0 0 0 1-1l1-7M316 489h1M316 494l1 7M316 494l1-7a1.2 1.2 0 0 1 1-2 1.4 1.4 0 0 1 2 2v7M316 494h.1M317 487l1 7M318 494h.1M318 494l1 7a1.2 1.2 0 0 0 1 1 1.2 1.2 0 0 0 1-1l1-7M320 489h1M320 494l1 7M320 494l1-7a1.2 1.2 0 0 1 1-2 1.2 1.2 0 0 1 1 2l1 7M320 494h.1"/>
<path d="M321 487l1 7M322 494h.1M322 494l1 7a1.2 1.2 0 0 0 1 1 1.2 1.2 0 0 0 1-1l1-7M324 489h1M324 494l1 7M324 494l1-7a1.3 1.3 0 0 1 1-2 1.4 1.4 0 0 1 2 2v7M324 494h.1M325 487l1 7M326 494h.1M326 494l1 7a1.3 1.3 0 0 0 1 1 1.3 1.3 0 0 0 2-1v-7M328 489h1M328 494l1 7"/>
<path d="M328 494l1-7a1.2 1.2 0 0 1 1-2 1.4 1.4 0 0 1 2 2v7M328 494h.1M329 487l1 7M330 494h.1M330 494l1 7a1.2 1.2 0 0 0 1 1 1.2 1.2 0 0 0 1-1l1-7M332 489h1M332 494l1 7M332 494l1-7a1.3 1.3 0 0 1 1-2 1.4 1.4 0 0 1 2 2v7M332 494h.1M333 487l1 7M334 494h.1M334 494l1 7a1.2 1.2 0 0 0 1 1 1.2 1.2 0 0 0 1-1l1-7"/>
<path d="M336 489h1M336 494l1 7M336 494h.1M337 487l1 7M338 494h.1M338 494l1 7 1 1M340 489h.1M340 490v-3a1.4 1.4 0 0 0-2-2 1.3 1.3 0 0 0-1 2l-1 7M340 481v7M340 489v1M340 491v7M340 499v1"/>
<path d="M407 486h8M416 486h1M418 486h7M426 486h1M426 485v1M426 487v7M426 495v1M426 497v7M428 486h7M436 486h1M438 486h8M778 482v10l4 4v27h-4v45h71l5 2 5 2 3 4 2 5-1 5-1 5-4 4-4 3h-5"/>
<path d="M782 482l10 10v46h-10v30M786 486l-8 4M792 494l-10 6M830 489h25l-3 3M830 482v75M830 482l4 7-4 4M830 497h2M833 497h1M835 497v1zM835 497v1M835 497v3l2 3 3 2 3 1 3-1 3-2 2-2 1-4M835 497v-3l2-3 3-2h3h3l3 2 2 3 1 3"/>
<path d="M835 497l1 5 3 3 4 1 4-1M835 495l-5 5M835 489v17M835 497h7M835 499v1M835 495l3-4-2 2-1 3M835 500l2 3M837 492l-1 1M837 497v2M837 497v2zM837 497v1M837 497l1 4"/>
<path d="M837 497v3l1 2M837 497v-2l2-2 2-2h2h3l2 2 1 2 1 2M837 497l1 4 2 2 3 1 3-1M837 498h.1M837 497h.1M837 496v1M837 492l-2 4 1-3 2-2-2 2-1 2M837 496v1zM838 491l-3 4M838 493l-1 3M838 493v1M838 493h.1"/>
<path d="M838 490l-2 2-1 3M840 492l3-1-3 1M840 492h.1M841 491h3l3 1 2 2 1 3M841 489h.1M841 491h.1M841 491l-1 1M841 491h1l-2 1M842 482l3 7M842 491h-1M842 491h.1M843 497h1"/>
<path d="M843 484v2M843 487v1M843 489v7M843 497v1M843 499v7M843 491l-3 1M843 491l-4 1M843 491h-1M843 491h.1M844 489h2M844 491l-4 1M844 491l3 1"/>
<path d="M845 491h1M845 497h7M845 489h-1h1h-4M846 491l2 2 2 4-1-3-2-2M846 491h-1l2 1M847 492h.1M848 489h.1M848 493l2 3M849 491l1 2M849 491l2 3 1 3M850 499l-2 3M850 496h.1"/>
<path d="M850 497l-1 3-2 2M850 497l-1 4-3 2M850 493l-1-2 2 3 1 3M851 495l1 2M852 496v1M852 496v3M852 497h.1M852 498h.1M852 497v2M852 497l-2 5-2 2-2 1h2M852 497v1M852 497l-1 3-1 3"/>
<path d="M852 497l-1 4-3 3M852 497l-1 2M852 497v2zM852 497l-2 5-4 3M852 497l-1 3-1 2-2 2-2 1M852 497l-1 4-3 3-4 2-5-1M852 489v17M853 497h1M853 482l2 3M855 496l-3 3M855 497h1M855 482v76"/>
<path d="M892 482v116h-21M912 482v150h-120M917 482v70M987 498l-12 12M990 497l12 7M997 495l-2 2M997 488l-10 9M997 481l-29 29M116 512l111 111M134 501l12 7M138 509l13 8M143 502l-6 4"/>
<path d="M143 518l14 8M145 507l-6 4M148 511l-7 4M150 516l-6 3M153 520l-6 4M340 506l6 2 4 3 4 5 1 5-1 6-3 5-5 3-6 1M340 502v8M340 511v1M340 513v7M340 501v7M340 509v1M340 511v7"/>
<path d="M340 519v1M426 505h.1M792 517l-10 6M792 505l-10 6M830 506h25M832 506l23 39M835 502l-4 4M837 503h.1M837 503l1 1M837 504h1M838 504h.1M838 504l2 1"/>
<path d="M838 504l1 1M839 505h.1M839 505l2 1h3l-5-1M839 505h1M839 502l1 1M839 505l3 1M839 505l4 1M839 505l5 1M840 505l4 1M840 505l3 1M841 505l3 1M841 505l2 1"/>
<path d="M841 506h3M842 506h3h-2M842 506h.1M843 506h.1M843 507v1M843 509v1M844 506l11 19M844 506h-1M846 503a9 9 0 0 1-10-2 7 7 0 0 0 11 4M846 503a9 9 0 0 0 4-9 7 7 0 0 1-3 11M846 505h.1M846 505h2h-2"/>
<path d="M847 505l-2 1M847 505l-4 1M847 505h.1M848 505h-2M848 505l-5 1M848 504l-2 1M848 504h.1M849 504h-1M849 504l-4 2 3-2M849 504l-3 1M849 504l-4 2M849 503l-3 2"/>
<path d="M850 502l-3 3-4 1M851 501l-3 3-2 1-4 1-3-1M855 503l-3 3M967 505h-5v40h5M987 505l-5 5M987 507l4 2M987 509h15v-9l-3-3h-12v13M5 526h15M125 528l87 86M149 527l15 9M155 536l19 11M156 524l-7 4"/>
<path d="M159 528l-7 4M162 532l-7 4M165 536l-7 4M176 536l18 31M210 527l2 3-21 21-3-3zM320 521h1M321 521h7M329 521h1M331 521h7M339 521h1M340 535l-10 1-11 4-9 6-7 8M340 521v1"/>
<path d="M340 523v7M340 531v1M340 533v7M340 521v7M340 529v1M340 531v7M340 539v1M341 521h7M349 521h1M351 521h8M781 523l-3 2M792 528l-14 8"/>
<path d="M830 522l20 36M830 530l-31 22v3M830 533l-31 22M855 530l30 22v3M855 533l30 22M935 523h5M941 523h1M943 523h7M951 523h1M953 523h7M961 523h1M963 523h7"/>
<path d="M971 523h1M973 523h7M973 540l-6 6M980 540l-7 7M981 523h1M983 523h7M987 540v10l-1 1-2 1h-67M991 523h1M993 523h7M1001 523h1M1003 523h7M1011 523h1"/>
<path d="M1013 523h7M1021 523h1M1023 523h7M1031 523h1M1033 523h7M1041 523h1M1043 523h7M1051 523h1M1053 523l7 1M1061 524h1M1063 524h7M1071 524h1"/>
<path d="M1073 524h7M1081 524h1M1083 524h7M1091 524h1M1093 524h7M1101 524h1M1103 524h7M1111 524h1M1113 524h7M1121 524h1M1123 524h7M1131 524h1"/>
<path d="M1133 524h7M1141 524h1M1143 524h5M1169 526h15M139 549l51 51M164 547l22 13M168 540l-7 4M171 544l-6 4M174 559h.1M175 548l-7 4M175 559l33 19M178 552l-7 3"/>
<path d="M182 555l-7 4M185 559l-6 4M295 554l-3 1-2 4v43l2 3 3 1M295 554h45M295 554v52M340 541h.1M340 541v7M340 549v1M340 551v7M340 559v1M782 557h67l7 1 7 4 7 6 3 7 2 9-2 8-4 7-6 6-7 3-7 1h-67M782 557l-4 2"/>
<path d="M782 546l-4 2M786 557l-4 4M793 557l-11 11M799 555h31M800 557l-11 11M807 557l-11 11M814 557l-11 11M821 557l-11 11M828 557l-11 11M830 542l9 15M836 557l-11 11M843 557l-11 11"/>
<path d="M850 558l-6 5M855 555h30M856 558l-5 5M912 556l37 21M917 552l-3 2-2 3M926 552l43 25M946 552l43 25M966 552l35 21M980 547l7-7h15v28l-1 4-3 4-4 1-48 1h-3l-3 3-2 3-1 3v52l-1 4-3 3-3 1h-3h-101l-4 4v3M985 552l17 10M987 547h.1M987 542l15 9"/>
<path d="M5 578h15M189 563l-7 3M191 574l35 20M193 566l-7 4M197 569l-7 4M201 573l-7 4M204 563l11 20M205 576l-7 4M208 578l1 1M210 579l-7 5M224 578l9 16M340 561v7"/>
<path d="M340 569v1M340 571v7M340 579v1M834 568l5-3 6-2h6l6 1 5 3 4 5 3 5 1 6-1 6-3 6-4 5-5 3-6 1h-6l-6-2-5-4M837 574h.1M838 565l3 3M842 578v1M843 563l5 5M845 578l2-1-3 2M847 577l-3 2M848 575h-1M849 568v7"/>
<path d="M849 575l-5 2M849 575a7 7 0 0 0-8 9 8 8 0 0 1 8-7M849 575a7 7 0 0 1 7 9 8 8 0 0 0-7-7M849 577h2l2 2 2 2v2M849 575l3 1 3 1 2 3v3M849 570v2M849 573v1M849 575v7M849 577h-3l-2 2-1 2-1 2M849 577l3 1-2-1M849 563l21 20M852 578l-3-1-3 1-3 2-1 3"/>
<path d="M852 569l-3 4M853 576l2 2M854 577l2 3 1 3M855 570h.1M857 571l-4 5M859 565l8 8M861 575l-5 4M861 560l-4 4M863 579l-6 7M865 563l-3 4M869 567l-4 3M871 571l-3 4"/>
<path d="M874 576l-5 4M912 568l26 15M912 579l25 15M1169 578h15M196 584l45 45M214 583l-7 4M218 600l34 34M219 586l-7 4M224 589l-8 4M229 592l-5 2M241 588l4 6M280 594h10"/>
<path d="M340 581v7M340 589v1M340 591v7M340 599v1M772 583h1M774 583h1M776 583h7M782 598v30h10v4M784 583h1M786 583h7M787 598l-5 5-4 3M794 583h1"/>
<path d="M795 598l-12 11M796 583h7M802 598l-11 11M804 583h1M806 583h7M809 598l-11 11M814 583l1 1M816 598l-11 11M816 584h1M823 598l-11 11M830 598l-11 11M836 600l-10 9"/>
<path d="M836 598l4 4M836 583h1M838 583h1M840 583l1 4 2 3 2 1 4 1 3-1 3-1 2-3v-4M840 583l1-3 2-2 2-2 4-1 3 1 3 1 2 3v3M840 583v1M840 583h7M840 584l1 4 3 2M840 585l2 4 4 2 4 1 4-2-3 2h-3h1M842 583l1 3 1 2 2 2h3l2-1 2-1 2-2v-3M842 583l1-2 1-2 2-2h3h2l2 2 2 2v2M842 583v1"/>
<path d="M842 583h.1M843 598l6 6M844 590l3 2M844 591l3 1M844 598h.1M845 589l4 1M845 591l2 1M845 591h.1M848 583h1M849 598h-71v46h4v9h10M849 583v1M849 585v13"/>
<path d="M850 598l5 6M850 583h7M851 592l-2 2M853 598h.1M853 591l-2 1h-3M854 590l-2 1M854 590l-1 1M855 597h.1M855 584l-1 3-1 2M855 597l5 4M857 582v1zM857 583h.1"/>
<path d="M857 583l-1 5-3 3 1-1M857 583v1M857 583v1zM857 583v2M858 583h1M860 594l4 4M860 583h2M862 590l5 4M864 586l-13 12M864 584l5 5M874 590l-19 19M875 582l-6 5"/>
<path d="M912 591l25 14M234 609l29 29M247 615l26 26M259 619l24 24M295 606h45M297 606l-1 2-1 3v3l2 3 3 2h3l3-1 2-2a4 4 0 0 1 7 1l5 4 7 2 6 2h7M340 601v7M340 609v1M340 611v7M340 619v1M782 615l-4 2M792 618v1"/>
<path d="M840 603l-7 6M845 604l-5 5M853 604l-6 5M912 602l25 15M912 614l25 14M5 631h15M270 623l22 22M280 626l21 21M289 628l20 20M298 630l19 19M306 631l18 18M315 632l17 18"/>
<path d="M322 633l17 17M330 633l10 11M337 634l3 3M340 634v16M340 621v7M340 629v1M340 631v7M340 639v1M782 626l-4 3M792 632l-14 8M793 637l9 6M807 634l23 13"/>
<path d="M807 635l-4 2M807 632v5h-15v7M824 632l26 15M844 632l26 15M864 632l26 15M884 632l26 15M904 632l26 15M912 626l25 14M1169 631h15M340 641v7M340 649v1M340 651v6"/>
<path d="M792 644l-10 6M792 644h15v5h-15v5h30M793 649l9 5-2-1M807 646l15 8M807 647l-3 2M5 683h15M1169 683h15M5 735h15M1169 735h15M1044 761v60M1169 761h-190v60M5 788h15"/>
<path d="M979 797h190M979 785h65M1024 785v36M1044 781h125M1059 797v14M1154 797v14M1169 788h15M979 809h65M1044 811h125M1074 811v10M1119 811v10M1139 811v10"/>
<path d="M75 821v15M149 821v15M223 821v15M298 821v15M372 821v15M446 821v15M494 826h200M494 821v10M505 821v5M515 821v5M524 821v5M535 821v5"/>
<path d="M544 821v10M554 821v5M565 821v5M574 821v5M584 821v5M595 821v20M604 821v5M615 821v5M625 821v5M634 821v5M645 821v10M655 821v5"/>
<path d="M664 821v5M675 821v5M685 821v5M694 821v10M743 821v15M817 821v15M891 821v15M965 821v15M1040 821v15M1114 821v15"/>
<circle cx="290" cy="231" r="8"/>
<circle cx="426" cy="313" r="15"/>
<circle cx="920" cy="379" r="5"/>
<circle cx="220" cy="389" r="8"/>
<circle cx="462" cy="399" r="15"/>
<circle cx="920" cy="425" r="5"/>
<circle cx="426" cy="486" r="15"/>
</g>
<g font-size="7.2">
<text x="1050" y="769">Universitatea Transilvania</text>
<text x="1050" y="778">din Brasov</text>
</g>
<g font-size="5.8">
<text x="1050" y="789">Sistem de franare cu tamburi si</text>
<text x="1050" y="796">saboti interiori</text>
<text x="980" y="801">Stefan</text>
<text x="980" y="808">Alexandru</text>
<text x="1048" y="810">A0</text>
<text x="1086" y="810">AR1111.00.00</text>
<text x="1160" y="810">1</text>
<text x="980" y="820">Bordean S.</text>
</g>
<g font-size="5">
<text x="40" y="12" transform="rotate(-90 40 12)">P</text>
<text x="114" y="12" transform="rotate(-90 114 12)">O</text>
<text x="188" y="12" transform="rotate(-90 188 12)">N</text>
<text x="262" y="12" transform="rotate(-90 262 12)">M</text>
<text x="337" y="12" transform="rotate(-90 337 12)">L</text>
<text x="411" y="12" transform="rotate(-90 411 12)">K</text>
<text x="485" y="12" transform="rotate(-90 485 12)">J</text>
<text x="559" y="12" transform="rotate(-90 559 12)">I</text>
<text x="633" y="12" transform="rotate(-90 633 12)">H</text>
<text x="708" y="12" transform="rotate(-90 708 12)">G</text>
<text x="782" y="12" transform="rotate(-90 782 12)">F</text>
<text x="856" y="12" transform="rotate(-90 856 12)">E</text>
<text x="930" y="12" transform="rotate(-90 930 12)">D</text>
<text x="1004" y="12" transform="rotate(-90 1004 12)">C</text>
<text x="1079" y="12" transform="rotate(-90 1079 12)">B</text>
<text x="1153" y="12" transform="rotate(-90 1153 12)">A</text>
<text x="12" y="30" transform="rotate(-90 12 30)">16</text>
<text x="1176" y="29">16</text>
<text x="12" y="82" transform="rotate(-90 12 82)">15</text>
<text x="1176" y="81">15</text>
<text x="12" y="135" transform="rotate(-90 12 135)">14</text>
<text x="1176" y="134">14</text>
<text x="12" y="187" transform="rotate(-90 12 187)">13</text>
<text x="1176" y="186">13</text>
<text x="12" y="240" transform="rotate(-90 12 240)">12</text>
<text x="1176" y="239">12</text>
<text x="12" y="292" transform="rotate(-90 12 292)">11</text>
<text x="1176" y="291">11</text>
<text x="12" y="345" transform="rotate(-90 12 345)">10</text>
<text x="1176" y="344">10</text>
<text x="12" y="396" transform="rotate(-90 12 396)">9</text>
<text x="1177" y="396">9</text>
<text x="12" y="448" transform="rotate(-90 12 448)">8</text>
<text x="1177" y="449">8</text>
<text x="12" y="501" transform="rotate(-90 12 501)">7</text>
<text x="1177" y="501">7</text>
<text x="12" y="553" transform="rotate(-90 12 553)">6</text>
<text x="1177" y="554">6</text>
<text x="12" y="606" transform="rotate(-90 12 606)">5</text>
<text x="1177" y="606">5</text>
<text x="12" y="658" transform="rotate(-90 12 658)">4</text>
<text x="1177" y="659">4</text>
<text x="340" y="663">Vedere Frontala</text>
<text x="340" y="669">Scala 1:1</text>
<text x="868" y="666">Vedere laterala</text>
<text x="868" y="672">Scala:</text>
<text x="893" y="672">1:1</text>
<text x="12" y="711" transform="rotate(-90 12 711)">3</text>
<text x="1177" y="711">3</text>
<text x="12" y="763" transform="rotate(-90 12 763)">2</text>
<text x="1177" y="764">2</text>
<text x="12" y="816" transform="rotate(-90 12 816)">1</text>
<text x="1177" y="816">1</text>
<text x="36" y="833">P</text>
<text x="111" y="833">O</text>
<text x="185" y="833">N</text>
<text x="259" y="833">M</text>
<text x="333" y="833">L</text>
<text x="407" y="833">K</text>
<text x="778" y="833">F</text>
<text x="853" y="833">E</text>
<text x="927" y="833">D</text>
<text x="1001" y="833">C</text>
<text x="1075" y="833">B</text>
<text x="1149" y="833">A</text>
</g>
<g font-size="4.3">
<text x="1045" y="785">Titlu desen de ansamblu</text>
<text x="980" y="789">Desenat</text>
<text x="1025" y="789">DATE</text>
<text x="1025" y="801">DATE</text>
<text x="1045" y="801">FormatNumar desen</text>
<text x="1155" y="801">REV</text>
<text x="980" y="813">Proiectat</text>
<text x="1025" y="813">DATE</text>
<text x="1045" y="818">SCALE</text>
<text x="1065" y="818">1:1</text>
<text x="1075" y="818">G (kg)</text>
<text x="1108" y="818">0.00</text>
<text x="1140" y="818">Fila</text>
<text x="1160" y="818">1/1</text>
</g>
<g font-size="3.6">
<text x="992" y="772">Proiect de an</text>
<text x="992" y="776">la disciplina CCA2</text>
</g>
<g font-size="2.9">
<text x="1025" y="796">12/15/2024</text>
<text x="1025" y="808">12/15/2024</text>
<text x="1025" y="820">12/15/2024</text>
</g>
</svg>
